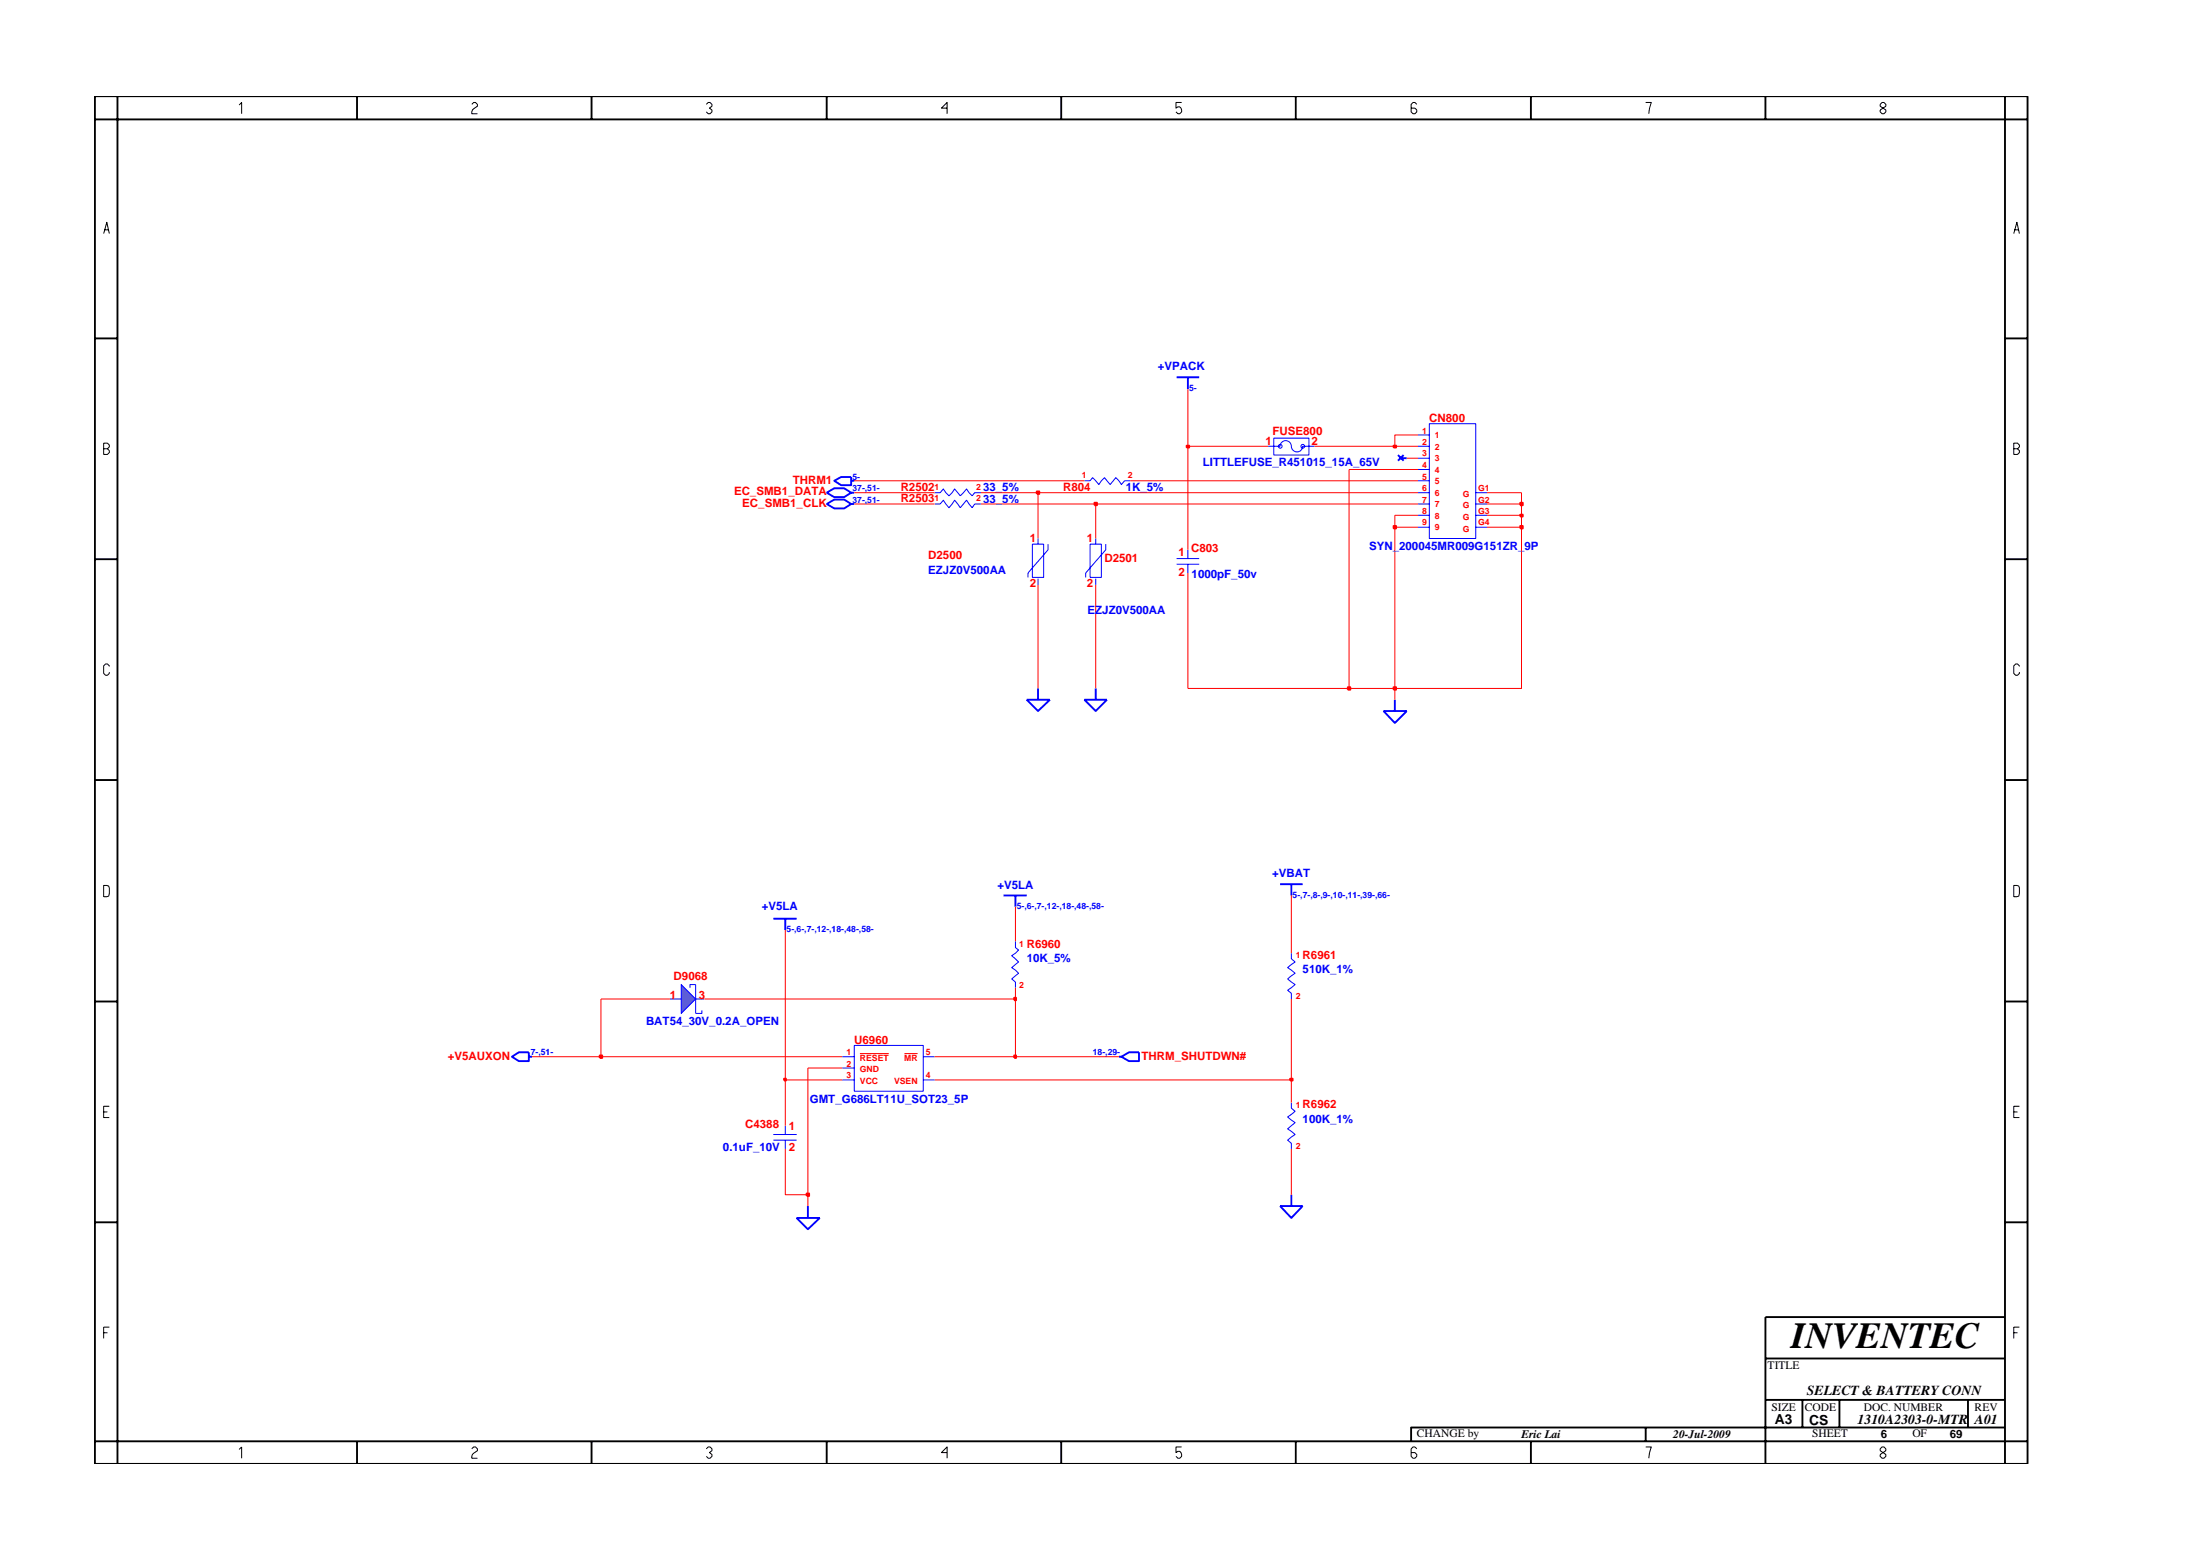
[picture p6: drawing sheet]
<svg xmlns="http://www.w3.org/2000/svg" width="297mm" height="210mm" viewBox="0 0 297 210" stroke-linecap="round" stroke-linejoin="round" font-family="sans-serif">
<g fill="none" stroke="#00f" stroke-width=".25">
<path d="M158.9 50.9h3M160.4 50.9v1.6M111.6 66.5l1-.6h1.4l.9 .6-.9 .6h-1.4zM112.6 64.9l1-.5h1.3v1.1h-1.3zM114.9 66.5h.4M114.9 64.9h.4M138.6 94.4h3.2l-1.6 1.6zM140.2 92.9v1.5M146.4 94.4h3.1l-1.6 1.6zM147.9 92.9v1.5M186.8 96h3.1l-1.6 1.6zM188.3 94.4v1.6"/>
<path d="M172.8 119.3h3.1M174.4 119.3v1.5"/>
</g>
<g fill="none" stroke="#00f" stroke-width=".14">
<path d="M172 59.1h4.7v2.3h-4.7zM191.5 58.7h1.5M193 57.2h6.2v15.5h-6.2zM126.2 66.5h.7l.5-.5 .7 .9 .8-.9 .8 .9 .8-.9 .8 .9 .3-.4h.8M158.9 75.4h3M158.9 76.1h3M160.4 74.2v1.2M160.4 76.1v1.2M171.2 60.2h1.6a.76 .76 0 0 1 .8-.7 .76 .76 0 0 1 .8 .7 .76 .76 0 0 0 .7 .8 .76 .76 0 0 0 .8-.8h1.6M191.5 66.5h1.5M191.5 60.2h1.5M191.5 61.8h1.5"/>
<path d="M191.5 63.4h1.5M191.5 64.9h1.5M191.5 68h1.5M191.5 69.5h1.5M191.5 71.1h1.5M199.2 66.5h1.6M199.2 68h1.6M199.2 69.5h1.6M199.2 71.1h1.6M90.5 134.8h1.5M93.9 134.8h1.2M93.9 132.9v3.9"/>
<path d="M104.4 153.1h3.2M104.4 153.9h3.2M106 151.9v1.2M106 153.9v1.2"/>
<circle cx="172.9" cy="60.2" r=".25"/>
<circle cx="175.9" cy="60.2" r=".25"/>
</g>
<path d="M92 132.9l1.9 1.9-1.9 2z" fill="#3c3cc8"/>
<g fill="none" stroke="#00f" stroke-width=".14">
<path d="M126.2 68h.7l.5-.5 .7 1 .8-1 .8 1 .8-1 .8 1 .3-.5h.8M139.4 73.4h1.5v4.5h-1.5zM140.2 72.7v.7M140.2 78.1v.8M141.5 73.4v.8l-2.7 3.1v.6M146.4 64.9h.8l.3-.4 .9 .9 .7-.9 .8 .9 .8-.9 .7 .9 .4-.5h.8M147.2 73.4h1.5v4.5h-1.5zM147.9 72.7v.7M147.9 78.1v.8M149.3 73.4v.8l-2.7 3.1v.6M92 132.9l1.9 1.9-1.9 2zM93.9 132.9h-.7v.4"/>
<path d="M94.8 136.3v.5h-.9M137.1 127v.9l.4 .3-.9 .8 .9 .8-.9 .8 .9 .7-.9 .8 .5 .4v.8M174.4 128.6v.8l.5 .4-1.1 .8 1.1 .7-1.1 .8 1.1 .8-1.1 .7 .6 .5v.7M113.7 142.6h1.6M113.7 144.1h1.6M113.7 145.7h1.6M115.3 141.1h9.4v6.2h-9.4zM124.7 142.6h1.5M124.7 145.7h1.5M174.4 148.8v.7l.5 .5-1.1 .7 1.1 .8-1.1 .8 1.1 .8-1.1 .8 .6 .4v.8"/>
</g>
<g fill="none" stroke="#00f" stroke-width=".25">
<path d="M111.6 68l1-.6h1.4l.9 .6-.9 .6h-1.4zM114.9 68h.4M188.8 61.4l.7 .8M189.1 61.8h.8M189.5 61.4l-.7 .8M104.4 124h3.2M106 124v1.5M135.5 120.8h3.1M137.1 120.8v1.6M69.1 142.6l.9-.6h1.4v1.2h-1.4zM71.4 142.6h.4M151.1 142.6h.3"/>
<path d="M151.4 142.6l1-.6h1.4v1.2h-1.4zM107.6 164.4h3.1l-1.6 1.5zM109.1 162.8v1.6M172.8 162.8h3.1l-1.5 1.6zM174.4 161.2v1.6"/>
</g>
<path d="M106 155.1v6.1h3.1v1.6M116.1 142.2h3.9M122.1 142.2h1.8" fill="none" stroke="#f00" stroke-width=".14"/>
<path d="M108.9 161.1h.3v.3h-.3z" fill="#8e2323"/>
<path d="M108.9 161.1h.3v.3h-.3z" fill="none" stroke="#f00" stroke-width=".25"/>
<path d="M106 145.7v6.2M109.1 144.1v17.1M174.4 145.7v3.1M174.4 155.1v6.1" fill="none" stroke="#f00" stroke-width=".14"/>
<path d="M105.9 145.6h.2v.2h-.2z" fill="#8e2323"/>
<path d="M105.9 145.6h.2v.2h-.2z" fill="none" stroke="#f00" stroke-width=".25"/>
<path d="M106 125.5v20.2h7.7M126.2 145.7h48.2" fill="none" stroke="#f00" stroke-width=".14"/>
<path d="M174.2 145.6h.3v.2h-.3z" fill="#8e2323"/>
<path d="M174.2 145.6h.3v.2h-.3z" fill="none" stroke="#f00" stroke-width=".25"/>
<path d="M174.4 134.8v10.9M71.8 142.6h9.3M109.1 144.1h4.6" fill="none" stroke="#f00" stroke-width=".14"/>
<path d="M81 142.4h.3v.4h-.3z" fill="#8e2323"/>
<path d="M81 142.4h.3v.4h-.3z" fill="none" stroke="#f00" stroke-width=".25"/>
<path d="M81.1 134.8v7.8h32.6M126.2 142.6h10.9" fill="none" stroke="#f00" stroke-width=".14"/>
<path d="M136.9 142.4h.3v.4h-.3z" fill="#8e2323"/>
<path d="M136.9 142.4h.3v.4h-.3z" fill="none" stroke="#f00" stroke-width=".25"/>
<path d="M81.1 134.8h9.4M95.1 134.8h42v7.8h14" fill="none" stroke="#f00" stroke-width=".14"/>
<path d="M136.9 134.6h.3v.4h-.3z" fill="#8e2323"/>
<path d="M136.9 134.6h.3v.4h-.3z" fill="none" stroke="#f00" stroke-width=".25"/>
<path d="M140.2 78.9v14M147.9 78.9v14M160.4 77.3v15.6h21.7M188.3 92.9v1.5M137.1 122.4v4.6M137.1 133.3v1.5M174.4 120.8v7.8" fill="none" stroke="#f00" stroke-width=".14"/>
<path d="M182 92.7h.3v.4h-.3z" fill="#8e2323"/>
<path d="M182 92.7h.3v.4h-.3z" fill="none" stroke="#f00" stroke-width=".25"/>
<path d="M182.1 63.4v29.5h6.2" fill="none" stroke="#f00" stroke-width=".14"/>
<path d="M188.2 92.7h.3v.4h-.3z" fill="#8e2323"/>
<path d="M188.2 92.7h.3v.4h-.3z" fill="none" stroke="#f00" stroke-width=".25"/>
<path d="M140.2 66.5v6.2M147.9 68v4.7M160.4 60.2v14M188.3 71.1v21.8h17.1v-21.8" fill="none" stroke="#f00" stroke-width=".14"/>
<path d="M188.2 71h.3v.3h-.3z" fill="#8e2323"/>
<path d="M188.2 71h.3v.3h-.3z" fill="none" stroke="#f00" stroke-width=".25"/>
<path d="M188.3 69.5v1.6h3.2M200.8 71.1h4.6" fill="none" stroke="#f00" stroke-width=".14"/>
<path d="M205.3 71h.3v.3h-.3z" fill="#8e2323"/>
<path d="M205.3 71h.3v.3h-.3z" fill="none" stroke="#f00" stroke-width=".25"/>
<path d="M188.3 69.5h3.2M200.8 69.5h4.6v1.6" fill="none" stroke="#f00" stroke-width=".14"/>
<path d="M205.3 69.5h.3v.2h-.3z" fill="#8e2323"/>
<path d="M205.3 69.5h.3v.2h-.3z" fill="none" stroke="#f00" stroke-width=".25"/>
<path d="M115.3 68h10.9M132.4 68h15.5M205.4 68v1.5" fill="none" stroke="#f00" stroke-width=".14"/>
<path d="M147.8 67.8h.3v.4h-.3z" fill="#8e2323"/>
<path d="M147.8 67.8h.3v.4h-.3z" fill="none" stroke="#f00" stroke-width=".25"/>
<path d="M147.9 68h43.6M200.8 68h4.6" fill="none" stroke="#f00" stroke-width=".14"/>
<path d="M205.3 67.8h.3v.4h-.3z" fill="#8e2323"/>
<path d="M205.3 67.8h.3v.4h-.3z" fill="none" stroke="#f00" stroke-width=".25"/>
<path d="M115.3 66.5h10.9M132.4 66.5h7.8M205.4 66.5v1.5" fill="none" stroke="#f00" stroke-width=".14"/>
<path d="M140 66.3h.3v.4h-.3z" fill="#8e2323"/>
<path d="M140 66.3h.3v.4h-.3z" fill="none" stroke="#f00" stroke-width=".25"/>
<path d="M115.3 64.9h31.1M140.2 66.5h51.3M152.6 64.9h38.9M182.1 63.4h9.4M189.9 61.8h1.6M200.8 66.5h4.6" fill="none" stroke="#f00" stroke-width=".14"/>
<path d="M160.2 60.1h.4v.3h-.4z" fill="#8e2323"/>
<path d="M160.2 60.1h.4v.3h-.4z" fill="none" stroke="#f00" stroke-width=".25"/>
<path d="M160.4 52.5v7.7h10.8M177.5 60.2h10.8" fill="none" stroke="#f00" stroke-width=".14"/>
<path d="M188.2 60.1h.3v.3h-.3z" fill="#8e2323"/>
<path d="M188.2 60.1h.3v.3h-.3z" fill="none" stroke="#f00" stroke-width=".25"/>
<path d="M191.5 58.7h-3.2v1.5h3.2" fill="none" stroke="#f00" stroke-width=".14"/>
<g fill="none" stroke="#000" stroke-width=".25">
<path d="M12.8 13h261v184.6h-261zM12.8 16.1h261M15.9 13v184.6M48.2 13v3.1M79.9 13v3.1M111.6 13v3.1M143.3 13v3.1M174.9 13v3.1M206.7 13v3.1M238.4 13v3.1M270.7 13v184.6M12.8 45.7h3.1"/>
<path d="M270.7 45.7h3.1M12.8 75.5h3.1M270.7 75.5h3.1M12.8 105.3h3.1M270.7 105.3h3.1M12.8 135.2h3.1M270.7 135.2h3.1M12.8 165h3.1M270.7 165h3.1M270.7 177.7h-32.3v19.9M12.8 194.5h261M48.2 194.5v3.1"/>
<path d="M79.9 194.5v3.1M111.6 194.5v3.1M143.3 194.5v3.1M174.9 194.5v3.1M206.7 194.5v3.1M222.2 192.6v1.9M238.4 183.3h32.3M238.4 188.9h32.3M243.4 188.9v3.7M248.4 188.9v3.7M265.7 188.9v3.7M270.7 192.6h-80.2v1.9"/>
</g>
<g fill="none" stroke="#000" stroke-width=".14">
<path d="M32.3 14.2l.3-.4v1.6M63.7 14.1l.3-.3h.2l.3 .3v.2l-.5 .4-.3 .4v.3h.8M95.4 14.1l.2-.3h.3l.2 .3v.2l-.3 .3 .3 .2v.3l-.2 .3h-.3l-.2-.3M127.9 14.6h-.8l.8-.8v1.6M159.5 13.8h-.7v.8l.2-.2a.5 .5 0 0 1 .5 .7l-.2 .3h-.3l-.2-.3M191.3 14.1l-.3-.3h-.2l-.3 .3v1l.3 .3h.2l.3-.3v-.3l-.3-.2h-.5M222.2 13.8h.8l-.4 1.6M253.9 14.1l.2-.3h.3l.2 .3v.2l-.7 .5v.3l.2 .3h.3l.2-.3v-.3l-.7-.5zM14 31.5l.4-1.5 .4 1.5M14.1 31h.6M271.9 31.5l.4-1.5 .4 1.5M272 31h.6"/>
<path d="M14 59.8h.5l.3 .3v.2l-.3 .3 .3 .2v.3l-.3 .2h-.5zM14 60.6h.5M271.9 60.6h.5l.3-.3v-.2l-.3-.3h-.5v1.5h.5l.3-.2v-.3l-.3-.2M14.8 89.9l-.3-.3h-.2l-.3 .3v1l.3 .2h.2l.3-.2v-.2M272.7 89.9l-.3-.3h-.3l-.2 .3v1l.2 .2h.3l.3-.2v-.2M14 119.5l.7 .1 .1 .2-.1 1.1-.7 .1zM271.9 119.5l.7 .1 .1 .2-.1 1.1-.7 .1zM14 150.1h.5M14.8 149.3h-.8v1.5h.8M271.9 150.1h.5M272.7 149.3h-.8v1.5h.8M14 179.9h.5"/>
<path d="M14.8 179.1h-.8v1.5M271.9 179.9h.5M272.7 179.1h-.8v1.5M32.3 195.6l.3-.3v1.5M63.7 195.5l.3-.2h.2l.3 .2v.3l-.7 .5-.1 .2v.3h.8M95.4 195.5l.2-.2h.3l.2 .2v.3l-.3 .2 .3 .3v.2l-.2 .3h-.3l-.2-.3M127.9 196h-.8l.8-.7v1.5M159.5 195.3h-.7v.7l.2-.1a.5 .5 0 0 1 .5 .6l-.2 .3h-.3l-.2-.3M191.3 195.5l-.3-.2h-.2l-.3 .2v1l.3 .3h.2l.3-.3v-.2l-.3-.3h-.5M222.2 195.3h.8l-.4 1.5M254.1 195.3l-.2 .2v.3l.7 .5v.2l-.2 .3h-.3l-.2-.3v-.2l.7-.5v-.3l-.2-.2z"/>
</g>
<text font-size="5" x="241.8" y="182">INVENTEC</text>
<g font-size="1.9">
<text x="244" y="188.2">SELECT &amp; BATTERY CONN</text>
<text x="239.6" y="192.2">A3</text>
<text x="244.3" y="192.3">CS</text>
<text x="250.8" y="192.2">1310A2303-0-MTR A01</text>
</g>
<g font-size="1.6" fill="#00f">
<text x="156.3" y="50">+VPACK</text>
<text x="162.4" y="62.9">LITTLEFUSE_R451015_15A_65V</text>
<text x="132.7" y="66.3">33_5%</text>
<text x="132.7" y="67.8">33_5%</text>
<text x="152" y="66.2">1K_5%</text>
<text x="125.3" y="77.4">EZJZ0V500AA</text>
<text x="184.9" y="74.2">SYN_200045MR009G151ZR_9P</text>
<text x="146.8" y="82.8">EZJZ0V500AA</text>
<text x="160.9" y="78.1">1000pF_50v</text>
<text x="134.7" y="119.9">+V5LA</text>
<text x="171.8" y="118.3">+VBAT</text>
<text x="102.8" y="122.8">+V5LA</text>
<text x="138.6" y="129.8">10K_5%</text>
<text x="175.9" y="131.3">510K_1%</text>
<text x="87.2" y="138.4">BAT54_30V_0.2A_OPEN</text>
<text x="109.3" y="148.8">GMT_G686LT11U_SOT23_5P</text>
<text x="97.6" y="155.4">0.1uF_10V</text>
<text x="175.9" y="151.5">100K_1%</text>
</g>
<g font-size="1.6" fill="#f00">
<text x="171.8" y="58.7">FUSE800</text>
<text x="193" y="56.9">CN800</text>
<text x="107" y="65.3">THRM1</text>
<text x="170.9" y="60.1">1</text>
<text x="177.1" y="60.1">2</text>
<text x="99.1" y="66.8">EC_SMB1_DATA</text>
<text x="100.2" y="68.4">EC_SMB1_CLK</text>
<text x="121.6" y="66.2">R2502</text>
<text x="121.6" y="67.8">R2503</text>
<text x="143.5" y="66.2">R804</text>
<text x="125.3" y="75.5">D2500</text>
<text x="139.1" y="73.1">1</text>
<text x="146.8" y="73.1">1</text>
<text x="149.1" y="75.8">D2501</text>
<text x="159.1" y="75">1</text>
<text x="159.1" y="77.7">2</text>
<text x="160.8" y="74.5">C803</text>
<text x="139.1" y="79.3">2</text>
<text x="146.8" y="79.3">2</text>
<text x="138.6" y="127.9">R6960</text>
<text x="175.9" y="129.4">R6961</text>
<text x="90.5" y="134.8">1</text>
<text x="91" y="132.3">D9068</text>
<text x="94.3" y="134.8">3</text>
<text x="60.4" y="143">+V5AUXON</text>
<text x="115.3" y="140.8">U6960</text>
<text x="154.1" y="143">THRM_SHUTDWN#</text>
<text x="175.9" y="149.5">R6962</text>
<text x="100.6" y="152.2">C4388</text>
<text x="106.5" y="152.5">1</text>
<text x="106.5" y="155.3">2</text>
</g>
<g font-size="1.6">
<text x="238.7" y="184.8">TITLE</text>
<text x="239.2" y="190.4">SIZE</text>
<text x="243.7" y="190.4">CODE</text>
<text x="251.6" y="190.4">DOC. NUMBER</text>
<text x="266.6" y="190.4">REV</text>
<text x="191.3" y="193.9">CHANGE by</text>
<text x="205.4" y="194.1">Eric Lai</text>
<text x="225.9" y="194.1">20-Jul-2009</text>
<text x="244.7" y="193.9">SHEET</text>
<text x="253.9" y="194.1">6</text>
<text x="258.2" y="193.9">OF</text>
<text x="263.3" y="194.1">69</text>
</g>
<g font-size="1.2" fill="#00f">
<text x="160.6" y="52.8">5-</text>
<text x="115.1" y="64.7">5-</text>
<text x="115.1" y="67.8">37-,51-</text>
<text x="115.1" y="66.2">37-,51-</text>
<text x="106.2" y="125.8">5-,6-,7-,12-,18-,48-,58-</text>
<text x="137.3" y="122.7">5-,6-,7-,12-,18-,48-,58-</text>
<text x="174.5" y="121.1">5-,7-,8-,9-,10-,11-,39-,66-</text>
<text x="71.7" y="142.4">7-,51-</text>
<text x="147.6" y="142.4">18-,29-</text>
</g>
<g font-size="1.2" fill="#f00">
<text x="192" y="58.5">1</text>
<text x="193.7" y="59.1">1</text>
<text x="146.1" y="64.5">1</text>
<text x="152.3" y="64.5">2</text>
<text x="192" y="61.6">3</text>
<text x="192" y="63.2">4</text>
<text x="192" y="64.7">5</text>
<text x="192" y="60.1">2</text>
<text x="193.7" y="62.3">3</text>
<text x="193.7" y="63.8">4</text>
<text x="193.7" y="65.3">5</text>
<text x="193.7" y="60.7">2</text>
<text x="126.2" y="67.7">1</text>
<text x="126.2" y="66.1">1</text>
<text x="131.8" y="67.7">2</text>
<text x="131.8" y="66.1">2</text>
<text x="192" y="66.2">6</text>
<text x="192" y="67.8">7</text>
<text x="192" y="69.4">8</text>
<text x="192" y="70.9">9</text>
<text x="193.7" y="66.9">6</text>
<text x="193.7" y="68.5">7</text>
<text x="193.7" y="70">8</text>
<text x="193.7" y="71.6">9</text>
<text x="197.5" y="70.1">G</text>
<text x="197.5" y="71.7">G</text>
<text x="197.5" y="67.1">G</text>
<text x="197.5" y="68.6">G</text>
<text x="199.6" y="70.9">G4</text>
<text x="199.6" y="66.2">G1</text>
<text x="199.6" y="67.8">G2</text>
<text x="199.6" y="69.4">G3</text>
<text x="137.6" y="127.7">1</text>
<text x="174.9" y="129.3">1</text>
<text x="137.6" y="133.3">2</text>
<text x="174.9" y="134.8">2</text>
<text x="114.3" y="142.4">1</text>
<text x="114.3" y="144">2</text>
<text x="116.1" y="143.2">RESET</text>
<text x="122.1" y="143.2">MR</text>
<text x="125" y="142.4">5</text>
<text x="114.3" y="145.5">3</text>
<text x="116.1" y="146.2">VCC</text>
<text x="116.1" y="144.7">GND</text>
<text x="120.7" y="146.2">VSEN</text>
<text x="125" y="145.5">4</text>
<text x="174.9" y="149.5">1</text>
<text x="174.9" y="155.1">2</text>
</g>
</svg>
